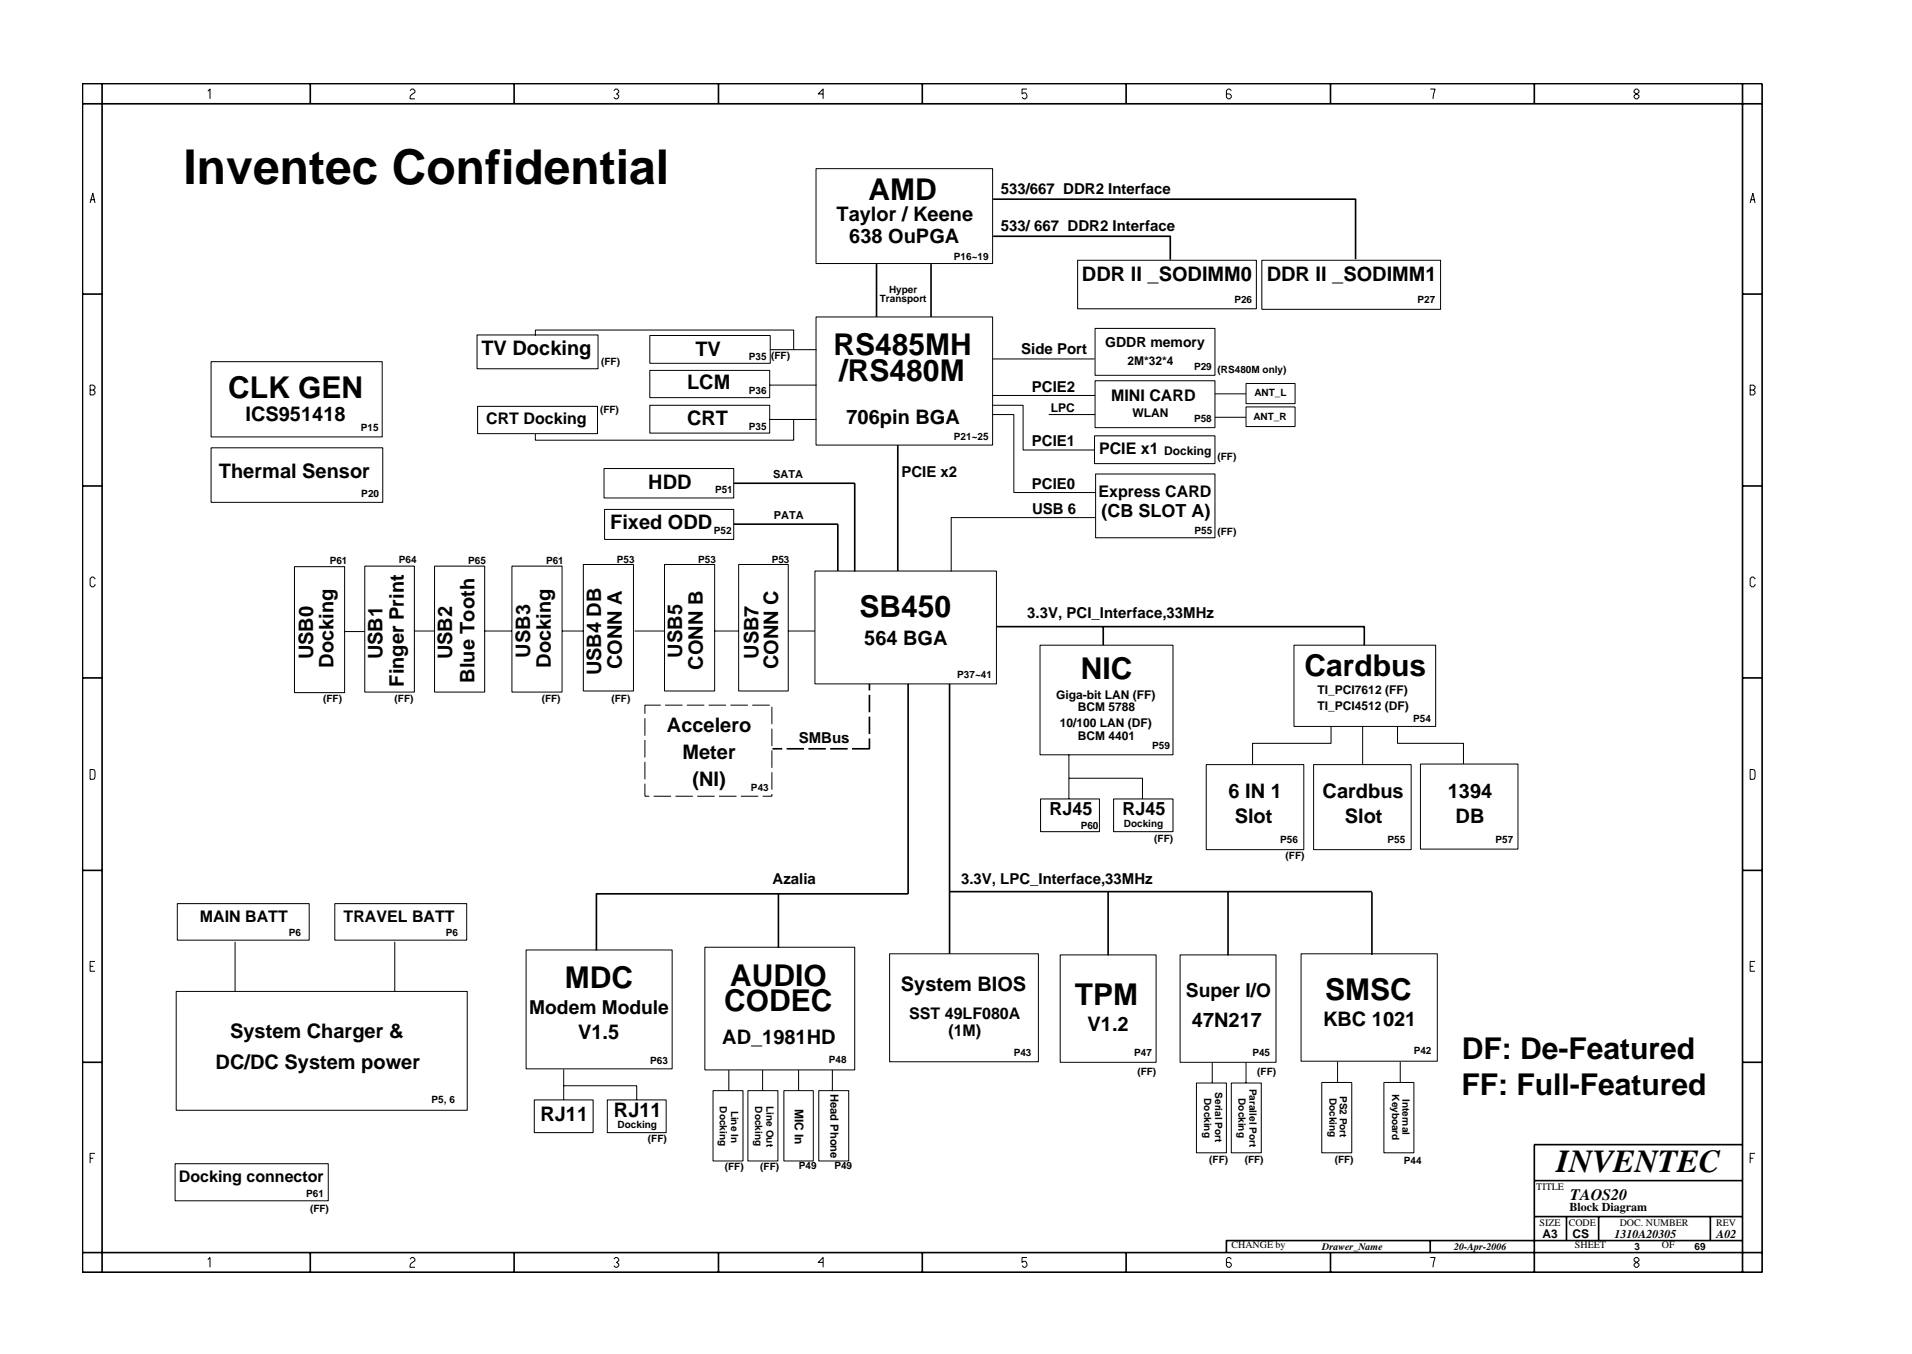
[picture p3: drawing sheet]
<svg xmlns="http://www.w3.org/2000/svg" width="297mm" height="210mm" viewBox="0 0 297 210" stroke-linecap="round" stroke-linejoin="round" font-family="sans-serif">
<g fill="none" stroke="#000" stroke-width=".25">
<path d="M12.8 13h261v184.6h-261zM12.8 16.1h261M15.9 13v184.6M48.2 13v3.1M79.9 13v3.1M111.6 13v3.1M143.3 13v3.1M174.9 13v3.1M206.7 13v3.1M238.4 13v3.1M270.7 13v184.6M154.3 36.7h27.5v3.6"/>
<path d="M154.3 30.9h56.3v9.3M12.8 45.7h3.1M136.2 41v8.2M144.6 41v8.2M270.7 45.7h3.1M12.8 75.5h3.1M114 75h18.8v13.8M139.5 69.1v19.6M270.7 75.5h3.1M114 81.4h16.2v7.3M154.8 97.3h57.1v2.9M171.4 97.3v2.9"/>
<path d="M12.8 105.3h3.1M120 116.3h1.5M122.2 116.3h2.7M125.6 116.3h2.7M129 116.3h2.7M135.1 114.7v1.6h-2.7M135.1 106.2v1M135.1 107.9v2.7M135.1 111.3v2.7M141.1 106.2v32.6h-48.4v8.8M147.5 106.2v41.9M270.7 105.3h3.1"/>
<path d="M12.8 135.2h3.1M120.9 138.8v8.4M147.5 138.5h65.6M172.2 138.5v9.9M190.8 138.5v9.9M213.1 138.5v9.8M270.7 135.2h3.1M12.8 165h3.1M270.7 165h3.1M270.7 177.7h-32.3v19.9M12.8 194.5h261M48.2 194.5v3.1"/>
<path d="M79.9 194.5v3.1M111.6 194.5v3.1M143.3 194.5v3.1M174.9 194.5v3.1M206.7 194.5v3.1M222.2 192.6v1.9M238.4 183.3h32.3M238.4 188.9h32.3M243.4 188.9v3.7M248.4 188.9v3.7M265.7 188.9v3.7M270.7 192.6h-80.2v1.9"/>
</g>
<g fill="none" stroke="#000" stroke-width=".16">
<path d="M32.3 14.2l.3-.4v1.6M63.7 14.1l.3-.3h.2l.3 .3v.2l-.5 .4-.3 .4v.3h.8M95.4 14.1l.2-.3h.3l.2 .3v.2l-.3 .3 .3 .2v.3l-.2 .3h-.3l-.2-.3M127.9 14.6h-.8l.8-.8v1.6M159.5 13.8h-.7v.8l.2-.2a.5 .5 0 0 1 .5 .7l-.2 .3h-.3l-.2-.3M191.3 14.1l-.3-.3h-.2l-.3 .3v1l.3 .3h.2l.3-.3v-.3l-.3-.2h-.5M222.2 13.8h.8l-.4 1.6M253.9 14.1l.2-.3h.3l.2 .3v.2l-.7 .5v.3l.2 .3h.3l.2-.3v-.3l-.7-.5zM14 31.5l.4-1.5 .4 1.5M14.1 31h.6M126.8 26.2h27.4v14.7h-27.4zM271.9 31.5l.4-1.5 .4 1.5"/>
<path d="M272 31h.6M14 59.8h.5l.3 .3v.2l-.3 .3 .3 .2v.3l-.3 .2h-.5zM32.8 56.2h26.6v11.6h-26.6zM74.1 52h18.8v5.3h-18.8zM83.2 52.1v-.8h40.1v3M101 52.1h18.7v4.3h-18.7zM101 57.5h18.6v4.3h-18.6zM119.6 59.8h7.3M119.7 54.3h7.2M126.8 49.2h27.4v19.9h-27.4zM154.2 55.7h15.8M167.4 40.4h27.8v7.5h-27.8z"/>
<path d="M170.1 59.1h18.7v7.3h-18.7zM170.1 51h18.7v7.3h-18.7zM193.6 59.5h7.6v3.2h-7.6zM196 40.4h27.8v7.6h-27.8zM14 60.6h.5M32.8 69.5h26.7v8.5h-26.7zM74.2 63.1h18.6v4.2h-18.6zM93.8 72.8h20.2v4.5h-20.2zM93.9 79.1h20.1v4.7h-20.1zM101 62.9h18.6v4.4h-18.6zM119.6 65.1h7.3M123.3 65.1v3.3h-40.1v-1"/>
<path d="M154.2 64.4h3.3v12.1h12.6M154.2 62.9h4.7v7h11.1M154.2 61.4h15.9M162.9 64.4h7.2M170 67.7h18.8v4.3h-18.8zM170.2 73.6h18.6v9.9h-18.6zM188.8 61.2h4.8M188.8 64.8h4.8M193.6 63.2h7.6v3h-7.6zM271.9 60.6h.5l.3-.3v-.2l-.3-.3h-.5v1.5h.5l.3-.2v-.3l-.3-.2M14.8 89.9l-.3-.3h-.2l-.3 .3v1l.3 .2h.2l.3-.2v-.2M45.7 88h7.8v19.6h-7.8z"/>
<path d="M53.5 98.1h3.2M56.7 87.9h7.7v19.6h-7.7zM64.4 98h3.1M67.5 87.9h7.8v19.6h-7.8zM75.3 98h4.2M79.5 87.9h7.8v19.6h-7.8zM87.3 98h3.3M90.6 87.7h7.8v19.6h-7.8zM98.6 98h4.6M103.2 87.7h7.8v19.6h-7.8zM111 98h3.8M114.8 87.7h7.7v19.6h-7.7z"/>
<path d="M122.5 98h4M126.6 88.7h28.2v17.5h-28.2zM170.1 80.4h-22.3v8.4M272.7 89.9l-.3-.3h-.3l-.2 .3v1l.2 .2h.3l.3-.2v-.2M14 119.5l.7 .1 .1 .2-.1 1.1-.7 .1zM100.2 111.5v2.7M100.2 114.9v2.7M100.2 118.3v2.7M102.6 109.5h-2.4v1.4M103.3 109.5h2.7M106.7 109.5h2.7M110.1 109.5h2.7"/>
<path d="M113.5 109.5h2.7M116.9 109.5h2.7M119.9 109.8v2.7M119.9 113.1v2.8M119.9 116.5v2.7M119.9 119.9v2.7M161.6 100.2h20.6v17h-20.6zM166.1 117.2v6.9M187.4 118.7h15.2v13.2h-15.2zM201 100.2h22v12.6h-22zM204.1 118.7h15.1v13.2h-15.1zM206.8 112.8v2.6h-12.2v3.2"/>
<path d="M211.7 112.9v5.8M217.1 112.9v2.5h10.3v3.2M220.7 118.6h15.1v13.3h-15.1zM271.9 119.5l.7 .1 .1 .2-.1 1.1-.7 .1zM100.2 121.7v1.9h.7M101.5 123.6h2.8M104.9 123.6h2.7M108.3 123.6h2.7M111.7 123.6h2.7M115.1 123.6h2.7M119.9 123.3v.3h-1.4M161.7 124.1h9.1v5h-9.1z"/>
<path d="M166.1 120.8h11.4v3.3M173 124.1h9.2v5h-9.2zM14 150.1h.5M14.8 149.3h-.8v1.5h.8M27.4 154h45.2v18.4h-45.2zM27.5 140.3h20.5v5.7h-20.5zM36.5 146.2v7.8M52 140.3h20.5v5.7h-20.5zM61.3 146.2v7.8M81.7 147.5h22.7v18.5h-22.7zM109.5 147.1h23.3v19h-23.3zM138.2 148.1h23.1v16.8h-23.1z"/>
<path d="M164.7 148.3h14.9v16.7h-14.9zM183.3 148.3h14.9v16.7h-14.9zM202.1 148.1h21.2v16.7h-21.2zM271.9 150.1h.5M272.7 149.3h-.8v1.5h.8M14 179.9h.5M14.8 179.1h-.8v1.5M83 170.8h9.1v5.1h-9.1zM87.6 168.6h11.3v2.2M87.6 166.1v4.7M94.3 170.8h9.2v5.1h-9.2zM110.8 169.4h4.6v10.9h-4.6z"/>
<path d="M113.2 166.1v3.3M116.2 169.4h4.6v10.9h-4.6zM118.5 166.1v3.3M121.8 169.4h4.6v10.9h-4.6zM124.1 166.1v3.3M127.2 169.4h4.7v10.9h-4.7zM129.3 166.1v3.3M185.9 168.2h4.6v10.8h-4.6zM188.3 165v3.2M191.3 168.2h4.6v10.8h-4.6zM193.6 165v3.2M205.3 168.1h4.7v10.9h-4.7z"/>
<path d="M207.8 164.9v3.2M215 168.1h4.7v10.9h-4.7zM217.5 164.9v3.2M271.9 179.9h.5M272.7 179.1h-.8v1.5M27.2 180.7h23.8v5.8h-23.8zM32.3 195.6l.3-.3v1.5M63.7 195.5l.3-.2h.2l.3 .2v.3l-.7 .5-.1 .2v.3h.8M95.4 195.5l.2-.2h.3l.2 .2v.3l-.3 .2 .3 .3v.2l-.2 .3h-.3l-.2-.3M127.9 196h-.8l.8-.7v1.5M159.5 195.3h-.7v.7l.2-.1a.5 .5 0 0 1 .5 .6l-.2 .3h-.3l-.2-.3M191.3 195.5l-.3-.2h-.2l-.3 .2v1l.3 .3h.2l.3-.3v-.2l-.3-.3h-.5"/>
<path d="M222.2 195.3h.8l-.4 1.5M254.1 195.3l-.2 .2v.3l.7 .5v.2l-.2 .3h-.3l-.2-.3v-.2l.7-.5v-.3l-.2-.2z"/>
</g>
<text font-size="7.5" x="28.5" y="28.5">Inventec Confidential</text>
<text font-size="5" x="241.8" y="182">INVENTEC</text>
<g font-size="4.7">
<text x="134.9" y="31">AMD</text>
<text x="129.5" y="55.2">RS485MH</text>
<text x="130.4" y="59.2">/RS480M</text>
<text x="35.4" y="61.9">CLK GEN</text>
<text x="133.5" y="95.8">SB450</text>
<text x="167.9" y="105.5">NIC</text>
<text x="202.7" y="105">Cardbus</text>
<text x="87.8" y="153.5">MDC</text>
<text x="113.4" y="153">AUDIO</text>
<text x="205.9" y="155.3">SMSC</text>
<text x="112.5" y="156.9">CODEC</text>
<text x="167" y="156">TPM</text>
<text x="227.1" y="164.5">DF: De-Featured</text>
<text x="227" y="170">FF: Full-Featured</text>
</g>
<g font-size="3.1">
<text x="130" y="34.3">Taylor / Keene</text>
<text x="131.9" y="37.7">638 OuPGA</text>
<text x="168.1" y="43.7">DDR II _SODIMM0</text>
<text x="196.8" y="43.6">DDR II _SODIMM1</text>
<text x="74.8" y="55.2">TV Docking</text>
<text x="108" y="55.3">TV</text>
<text x="38.1" y="65.4">ICS951418</text>
<text x="106.7" y="60.4">LCM</text>
<text x="106.7" y="66">CRT</text>
<text x="131.5" y="65.9">706pin BGA</text>
<text x="34" y="74.2">Thermal Sensor</text>
<text x="100.7" y="75.9">HDD</text>
<text x="94.8" y="82.2">Fixed ODD</text>
<text x="134.3" y="100.2">564 BGA</text>
<text x="48.7" y="102.4" transform="rotate(-90 48.7 102.4)">USB0</text>
<text x="51.8" y="103.7" transform="rotate(-90 51.8 103.7)">Docking</text>
<text x="59.4" y="102.4" transform="rotate(-90 59.4 102.4)">USB1</text>
<text x="62.7" y="106.6" transform="rotate(-90 62.7 106.6)">Finger Print</text>
<text x="70.3" y="102.4" transform="rotate(-90 70.3 102.4)">USB2</text>
<text x="73.7" y="106" transform="rotate(-90 73.7 106)">Blue Tooth</text>
<text x="82.4" y="102.1" transform="rotate(-90 82.4 102.1)">USB3</text>
<text x="85.6" y="103.7" transform="rotate(-90 85.6 103.7)">Docking</text>
<text x="93.4" y="104.9" transform="rotate(-90 93.4 104.9)">USB4 DB</text>
<text x="96.6" y="103.9" transform="rotate(-90 96.6 103.9)">CONN A</text>
<text x="106" y="102.1" transform="rotate(-90 106 102.1)">USB5</text>
<text x="109.2" y="104" transform="rotate(-90 109.2 104)">CONN B</text>
<text x="117.8" y="102.3" transform="rotate(-90 117.8 102.3)">USB7</text>
<text x="120.9" y="103.9" transform="rotate(-90 120.9 103.9)">CONN C</text>
<text x="103.6" y="113.7">Accelero</text>
<text x="106" y="117.9">Meter</text>
<text x="107.6" y="122">(NI)</text>
<text x="190.9" y="123.9">6 IN 1</text>
<text x="205.5" y="123.9">Cardbus</text>
<text x="224.9" y="123.9">1394</text>
<text x="191.8" y="127.8">Slot</text>
<text x="208.9" y="127.8">Slot</text>
<text x="226.1" y="127.8">DB</text>
<text x="140" y="153.8">System BIOS</text>
<text x="35.8" y="161.1">System Charger &amp;</text>
<text x="89.8" y="161.4">V1.5</text>
<text x="169" y="160.1">V1.2</text>
<text x="185.2" y="159.5">47N217</text>
<text x="205.5" y="159.3">KBC 1021</text>
<text x="33.5" y="166">DC/DC System power</text>
<text x="112.2" y="162.1">AD_1981HD</text>
<text x="95.4" y="173.4">RJ11</text>
<text x="83.9" y="174.1">RJ11</text>
</g>
<g font-size="3">
<text x="184.2" y="154.8">Super I/O</text>
<text x="82.2" y="157.4">Modem Module</text>
</g>
<g font-size="2.8">
<text x="171.1" y="80.2">(CB SLOT A)</text>
<text x="163.1" y="126.5">RJ45</text>
<text x="174.4" y="126.5">RJ45</text>
</g>
<g font-size="2.5">
<text x="75.5" y="65.9">CRT Docking</text>
<text x="172.6" y="62.3">MINI CARD</text>
<text x="170.7" y="70.5">PCIE x1</text>
<text x="170.7" y="77.2">Express CARD</text>
<text x="31" y="143.2">MAIN BATT</text>
<text x="53.4" y="143.2">TRAVEL BATT</text>
<text x="141.3" y="158.3">SST 49LF080A</text>
<text x="147.3" y="160.8">(1M)</text>
<text x="27.8" y="183.6">Docking connector</text>
<text x="244" y="186.3">TAOS20</text>
</g>
<g font-size="2.3">
<text x="155.5" y="30.2">533/667 DDR2 Interface</text>
<text x="155.5" y="35.9">533/ 667 DDR2 Interface</text>
<text x="158.7" y="55">Side Port</text>
<text x="160.3" y="60.9">PCIE2</text>
<text x="160.3" y="69.2">PCIE1</text>
<text x="140" y="74">PCIE x2</text>
<text x="160.3" y="75.9">PCIE0</text>
<text x="160.3" y="79.8">USB 6</text>
<text x="159.6" y="95.9">3.3V, PCI_Interface,33MHz</text>
<text x="124.1" y="115.4">SMBus</text>
<text x="120" y="137.2">Azalia</text>
<text x="149.3" y="137.2">3.3V, LPC_Interface,33MHz</text>
</g>
<text font-size="2.2" x="171.7" y="53.9">GDDR memory</text>
<g font-size="1.9">
<text x="175.2" y="56.7">2M*32*4</text>
<text x="163.3" y="64">LPC</text>
<text x="176" y="64.8">WLAN</text>
<text x="180.8" y="70.7">Docking</text>
<text x="204.7" y="107.8">TI_PCI7612 (FF)</text>
<text x="164.1" y="108.5">Giga-bit LAN (FF)</text>
<text x="164.7" y="112.8">10/100 LAN (DF)</text>
<text x="167.4" y="110.5">BCM 5788</text>
<text x="204.7" y="110.2">TI_PCI4512 (DF)</text>
<text x="167.4" y="114.9">BCM 4401</text>
<text x="123.5" y="172.2" transform="rotate(90 123.5 172.2)">MIC In</text>
<text x="243.8" y="188">Block Diagram</text>
<text x="239.6" y="192.2">A3</text>
<text x="244.3" y="192.3">CS</text>
<text x="250.8" y="192.2">1310A20305</text>
<text x="266.6" y="192.2">A02</text>
</g>
<g font-size="1.7">
<text x="120.1" y="74.2">SATA</text>
<text x="120.2" y="80.6">PATA</text>
<text x="129" y="169.8" transform="rotate(90 129 169.8)">Head Phone</text>
</g>
<g font-size="1.6">
<text x="148.2" y="40.4">P16~19</text>
<text x="136.7" y="46.8">Transport</text>
<text x="138.1" y="45.5">Hyper</text>
<text x="191.8" y="47.1">P26</text>
<text x="220.2" y="47">P27</text>
<text x="93.4" y="56.7">(FF)</text>
<text x="116.3" y="55.9">P35</text>
<text x="119.8" y="55.7">(FF)</text>
<text x="185.5" y="57.4">P29</text>
<text x="189.2" y="57.8">(RS480M only)</text>
<text x="93.2" y="64.1">(FF)</text>
<text x="116.3" y="61.1">P36</text>
<text x="185.5" y="65.5">P58</text>
<text x="194.7" y="65.2">ANT_R</text>
<text x="194.9" y="61.6">ANT_L</text>
<text x="56.1" y="66.9">P15</text>
<text x="116.3" y="66.8">P35</text>
<text x="148.2" y="68.3">P21~25</text>
<text x="189.1" y="71.5">(FF)</text>
<text x="56.1" y="77.2">P20</text>
<text x="111.1" y="76.6">P51</text>
<text x="110.9" y="83">P52</text>
<text x="185.6" y="83">P55</text>
<text x="189.1" y="83.1">(FF)</text>
<text x="51.2" y="87.6">P61</text>
<text x="62" y="87.5">P64</text>
<text x="72.7" y="87.6">P65</text>
<text x="84.8" y="87.6">P61</text>
<text x="95.8" y="87.4">P53</text>
<text x="108.5" y="87.4">P53</text>
<text x="119.9" y="87.4">P53</text>
<text x="148.7" y="105.3">P37~41</text>
<text x="50.2" y="109.1">(FF)</text>
<text x="61.3" y="109.1">(FF)</text>
<text x="84.2" y="109.1">(FF)</text>
<text x="95" y="109.1">(FF)</text>
<text x="219.5" y="112.1">P54</text>
<text x="179" y="116.3">P59</text>
<text x="116.7" y="122.8">P43</text>
<text x="167.9" y="128.8">P60</text>
<text x="174.6" y="128.4">Docking</text>
<text x="179.3" y="130.7">(FF)</text>
<text x="198.9" y="130.9">P56</text>
<text x="215.6" y="130.9">P55</text>
<text x="232.3" y="130.9">P57</text>
<text x="199.7" y="133.4">(FF)</text>
<text x="44.9" y="145.4">P6</text>
<text x="69.3" y="145.4">P6</text>
<text x="101" y="165.2">P63</text>
<text x="128.8" y="165.1">P48</text>
<text x="157.5" y="163.9">P43</text>
<text x="176.2" y="164">P47</text>
<text x="176.7" y="166.9">(FF)</text>
<text x="194.6" y="164">P45</text>
<text x="195.3" y="166.9">(FF)</text>
<text x="219.6" y="163.7">P42</text>
<text x="67" y="171.3">P5, 6</text>
<text x="111.8" y="171.8" transform="rotate(90 111.8 171.8)">Docking</text>
<text x="113.6" y="172.4" transform="rotate(90 113.6 172.4)">Line In</text>
<text x="117.3" y="171.8" transform="rotate(90 117.3 171.8)">Docking</text>
<text x="119.1" y="171.8" transform="rotate(90 119.1 171.8)">Line Out</text>
<text x="187.1" y="170.5" transform="rotate(90 187.1 170.5)">Docking</text>
<text x="188.8" y="169.6" transform="rotate(90 188.8 169.6)">Serial Port</text>
<text x="192.4" y="170.5" transform="rotate(90 192.4 170.5)">Docking</text>
<text x="194.1" y="169.1" transform="rotate(90 194.1 169.1)">Parallel Port</text>
<text x="206.6" y="170.4" transform="rotate(90 206.6 170.4)">Docking</text>
<text x="208.2" y="170.2" transform="rotate(90 208.2 170.2)">PS2 Port</text>
<text x="216.3" y="169.9" transform="rotate(90 216.3 169.9)">Keyboard</text>
<text x="217.9" y="170.6" transform="rotate(90 217.9 170.6)">Internal</text>
<text x="95.9" y="175.1">Docking</text>
<text x="100.7" y="177.4">(FF)</text>
<text x="47.6" y="185.9">P61</text>
<text x="112.6" y="181.6">(FF)</text>
<text x="118.1" y="181.6">(FF)</text>
<text x="124.1" y="181.5">P49</text>
<text x="129.6" y="181.5">P49</text>
<text x="187.9" y="180.6">(FF)</text>
<text x="193.4" y="180.6">(FF)</text>
<text x="207.3" y="180.5">(FF)</text>
<text x="218.1" y="180.7">P44</text>
<text x="238.7" y="184.8">TITLE</text>
<text x="48.2" y="188.2">(FF)</text>
<text x="239.2" y="190.4">SIZE</text>
<text x="243.7" y="190.4">CODE</text>
<text x="251.6" y="190.4">DOC. NUMBER</text>
<text x="266.6" y="190.4">REV</text>
<text x="191.3" y="193.9">CHANGE by</text>
<text x="205.4" y="194.1">Drawer_Name</text>
<text x="225.9" y="194.1">20-Apr-2006</text>
<text x="244.7" y="193.9">SHEET</text>
<text x="253.9" y="194.1">3</text>
<text x="258.2" y="193.9">OF</text>
<text x="263.3" y="194.1">69</text>
</g>
</svg>
